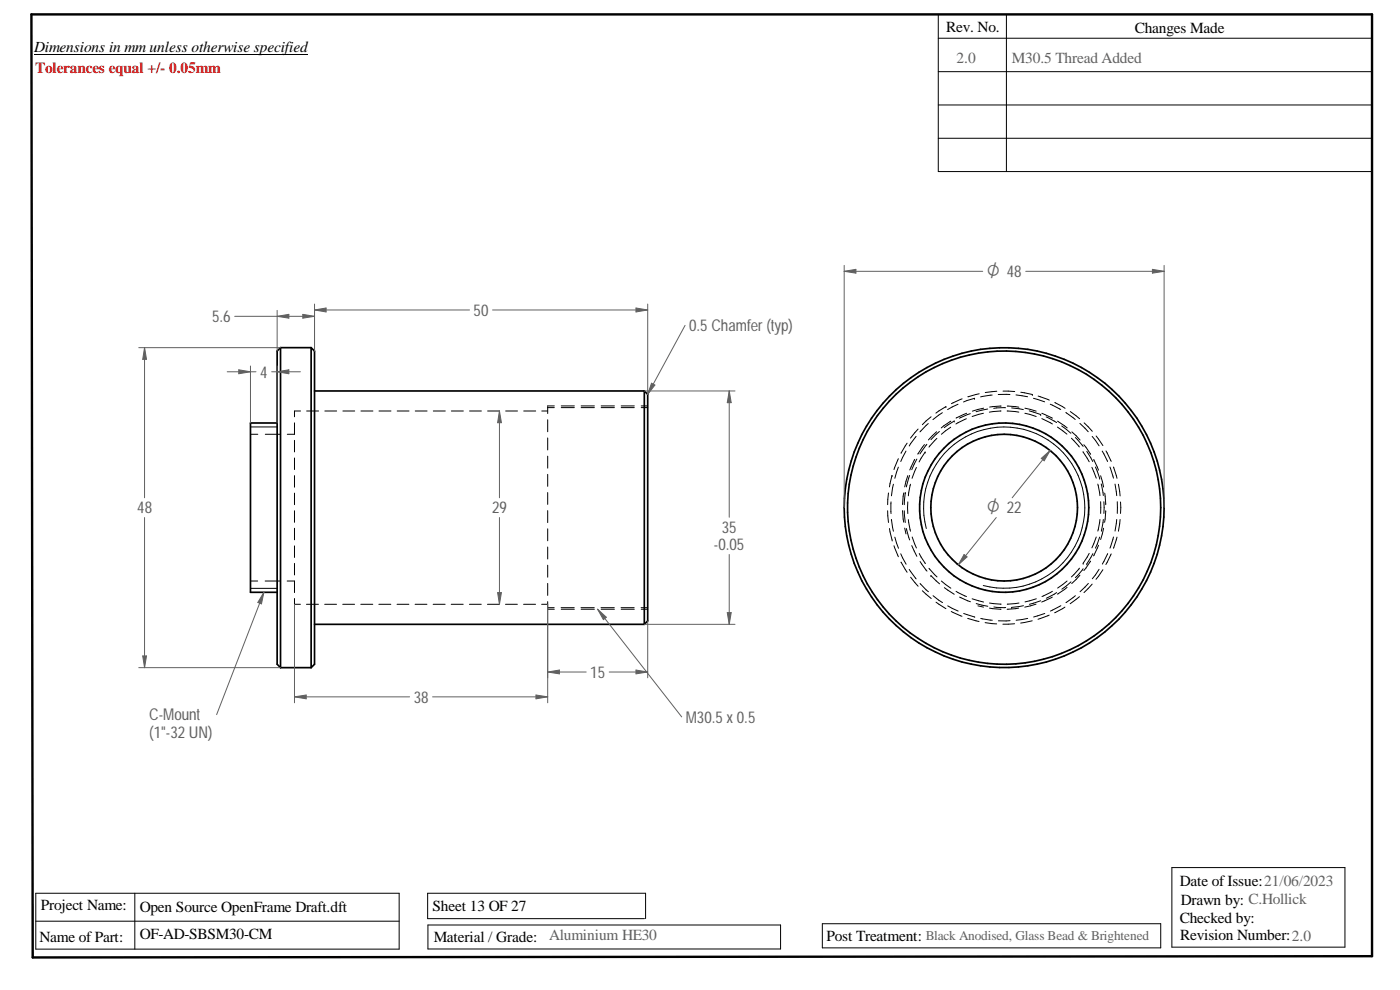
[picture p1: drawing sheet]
<svg xmlns="http://www.w3.org/2000/svg" width="420mm" height="297mm" viewBox="0 0 420 297" stroke-linecap="round" stroke-linejoin="round" font-family="sans-serif">
<path d="M9.4 4.3h402.4v282.6l-402 .4z" fill="none" stroke="#000" stroke-width=".72"/>
<g fill="none" stroke="#000" stroke-width=".3">
<path d="M10.2 16.4h82.2M281.6 11.5h130.2M281.6 4.3v47.2h130.2M302 4.3v47.2M281.6 21.5h130.2M281.6 31.5h130.2M281.6 41.5h130.2M288.7 119.7l-3.2 1.4M292.5 119.5h.1M292.5 119.5l-3.3 1.1M293.9 118.2l-3.4 .8M297.8 118.5l-3.5 .6"/>
<path d="M299.2 117.4l-3.5 .4M299.6 118.4h3.5M301 117.3l3.5 .2M304.9 118.5l3.5 .5M306.4 117.7l3.4 .7M309.8 118.4h.1M310.2 119.5l3.3 1.1M311.6 118.8l3.3 1.3M75.2 128.1h8M75.2 130.3h2.2M79.6 130.3h4.4M88.4 126.9v3.4h-2.2"/>
<path d="M88.4 132.1v3.5M88.4 137.4v3.5M90.2 123.3h-1.8v1.8M92 123.3h3.6M97.5 123.3h3.5M102.9 123.3h3.6M108.3 123.3h3.6M113.7 123.3h3.6M119.2 123.3h3.6M124.6 123.3h3.6M130 123.3h3.6M135.5 123.3h3.6"/>
<path d="M140.9 123.3h3.6M146.3 123.3h3.6M151.8 123.3h3.5M157.2 123.3h3.6M162.6 123.3h1.8M164.4 122.1v2M164.4 122.3h2M164.4 125.9v3.6M164.4 131.4v3.6M164.4 136.9v3.6M166.4 121.8l-2 .1M168.4 121.8h4"/>
<path d="M168.4 122.3h4M174.4 121.8h4M174.4 122.3h4M180.4 121.8h4M180.4 122.3h4M186.4 121.8h4M186.4 122.3h4M192.4 121.8h2M192.4 122.3h2M269.6 137.6l-1.3 3.3M271.9 135.3l-1.6 3.2M272.2 133l-1.8 3"/>
<path d="M274.5 137.8l-1.5 3.2M274.9 130.9l-2 2.9M275.2 137.8l-1.6 3.1M275.5 128.7l-2.2 2.7M277.4 133.4l-1.9 2.9M277.7 135.6h.1M277.7 135.6l-1.9 3M278.2 133.3l-2.1 2.9M278.6 127.1l-2.5 2.5M279.4 125.1l-2.6 2.3M281.1 129.5l-2.5 2.5M281.2 131.5l-2.4 2.7"/>
<path d="M281.9 129.5l-2.5 2.4M282.8 123.8l-2.8 2.1M283.9 122l-3 2M283.9 122h.1M285.3 128.2l-2.8 2.1M285.4 126.4l-2.9 2M286.4 126.3l-3 2M286.4 126.3h.1M287.5 121.3l-3.1 1.6M290 125.6l-3.1 1.6M290.1 124l-3.2 1.4M291.2 124.1l-3.3 1.4"/>
<path d="M295.1 124l-3.3 1M295.2 122.5l-3.4 .9M296.4 122.7l-3.5 .8M300.4 123.3l-3.5 .4M300.5 121.8l-3.5 .3M301.8 122.3l-3.6 .2M302.2 123.3l3.6 .4M302.3 121.8l3.5 .4M303.6 122.4l3.5 .5M307.6 124l3.4 1M307.6 122.5l3.4 .9M308.9 123.3l3.4 1.1"/>
<path d="M312.3 124.4h.1M312.7 125.6l3.1 1.6M312.7 124l3.1 1.5M314 125.1l3.1 1.7M315.2 121.3l3.1 1.6M316.6 120.8l3 1.7M317.4 128.1l2.8 2.2M317.4 126.4l2.9 2M318.6 127.8l2.8 2.2M319.9 123.8l2.8 2.1M321.2 123.5l2.8 2.1M321.6 131.5l2.3 2.6"/>
<path d="M321.7 129.6l2.4 2.4M322.7 131.3l2.4 2.6M324.1 127l2.5 2.5M325 135.6l1.9 3M325.3 133.4l2 2.9M325.4 126.9l2.4 2.5M326.2 135.4l1.7 3.1M327.8 130.9l2.1 2.9M328.2 137.9l1.5 3.2M329 130.8l2 2.9M330.8 135.3l1.6 3.1M331.9 135.3l1.6 3.1"/>
<path d="M88.4 142.7v3.5M88.4 148v3.4M88.4 153.2v3.5M88.4 158.5v3.5M164.4 142.3v3.6M164.4 147.8v3.5M164.4 153.2v3.6M164.4 158.7v3.6M266.4 153.2l.2 3.6M266.6 147.9l-.2 3.5M266.9 158.6l.8 3.4M267.4 150.6v3.5"/>
<path d="M267.5 155.9h.1M267.5 155.9l.6 3.5M267.7 142.7h.1M267.7 142.7l-.8 3.4M268.1 145.3l-.6 3.5M269.6 140.2l-1 3.3M270.9 153.2l.3 3.5M271.2 147.9l-.3 3.5M271.4 153.2l.3 3.6M271.5 158.5l.4 1.7M271.7 147.8h.1M271.7 147.8l-.3 3.6"/>
<path d="M272 158.6l1 3.4M272.4 150.6v3.5M272.4 142.7l-.9 3.4M272.6 155.9l.7 3.5M273 142.7l-1 3.4M273.3 145.3l-.7 3.5M275 140.3l-1.3 3.2M278 158.6a24.2 24.2 0 0 1 21.3-30.4 24.2 24.2 0 0 1 26.2 26.2 24.2 24.2 0 0 1-30.4 21.3M327.7 140.2l1.3 3.3M328.7 140.1l1.3 3.4M329.5 145.2l.6 3.5M330 143.5h.1"/>
<path d="M330.1 155.9l-.6 3.4M330.3 142.7l.9 3.4M330.3 150.5v3.6M330.5 145.2l.6 3.5M331.1 155.9l-.6 3.5M331.2 158.5l-.9 3.4M331.3 150.5v3.6M331.5 148l.3 3.4M331.8 153.2l-.3 3.5M333.1 140.1l1.1 3.4M334.2 140.1l1 3.4M334.6 145.2l.5 3.5"/>
<path d="M335.1 155.9l-.5 3.4M335.3 150.5v3.6M335.6 145.3l.6 3.5M336.2 155.9l-.6 3.5M336.3 150.6v3.5M75.2 176.5h8M75.2 174.3h2.1M79.6 174.3h4.3M86.2 174.3h2.2v3.5M88.4 163.8v3.5M88.4 169v3.5M88.4 179.6v1.7h1.8"/>
<path d="M164.4 164.1v3.6M164.4 169.6v3.6M164.4 175v3.6M267.7 162h.1M268.3 163.7l1.3 3.3M268.6 161.2l1.1 3.3M270.3 166.2l1.6 3.1M270.4 168.7l1.8 3M272.9 170.9l2 2.8M273.3 173.2l2.2 2.7M273.6 163.7l1.6 3.2M273.8 161.1l1.2 3.3"/>
<path d="M275.9 166.1l1.8 3M276.1 168.5l2.1 2.9M276.1 175.1l2.5 2.4M276.8 177.2l2.7 2.4M278.8 170.5l2.4 2.6M279.4 172.7h.1M279.4 172.7l2.6 2.5M280 178.7l2.9 2.1M282.5 174.3l2.9 2.2M283.4 176.3l3 2M286.9 177.4l3.2 1.6M288 179.2l3.2 1.4"/>
<path d="M291.8 179.7l3.4 .9M311 179.7l-3.4 .9M315.8 179.2l-3.2 1.4M315.8 177.4l-3.1 1.6M317.1 177.8l-3.1 1.7M320.2 174.3l-2.8 2.1M320.2 176.2l-2.8 2.1M321.4 174.6l-2.7 2.2M322.7 178.7l-2.8 2.1M324 170.5l-2.4 2.6M324 179l-2.8 2.1M324.1 172.6l-2.5 2.5"/>
<path d="M325.1 169h.1M325.1 170.6l-2.4 2.7M326.2 169.2h.1M326.6 175l-2.5 2.5M326.9 166l-1.8 3M327.3 168.4l-2 2.8M327.8 175.3l-2.5 2.5M328 166.1l-1.8 3.1M329 161.1l-1.3 3.3M329.7 163.6l-1.5 3.2M329.9 170.8l-2.1 2.9M330 161.2l-1.3 3.3"/>
<path d="M331 170.9l-2.1 2.9M332.4 166.1l-1.6 3.1M333.5 166.2l-1.6 3.2M334.2 161.1l-1.1 3.4M335.2 161.2l-1 3.3M92 181.3h3.6M97.4 181.3h3.6M102.9 181.3h3.5M108.3 181.3h3.6M113.7 181.3h3.6M119.2 181.3h3.5M124.6 181.3h3.5"/>
<path d="M130 181.3h3.6M135.4 181.3h3.6M140.9 181.3h3.5M146.3 181.3h3.5M151.7 181.3h3.6M157.1 181.3h3.6M162.5 181.3h1.9M164.4 182.7l2 .1M164.4 180.5v2M164.4 182.3h1.9M168.4 182.3h3.9M168.4 182.8h4"/>
<path d="M174.4 182.3h3.9M174.4 182.8h4M180.4 182.3h4M180.4 182.8h4M186.4 182.3h3.9M186.4 182.8h4M192.4 182.3h2M192.4 182.8h2M280.9 180.7l3 1.9M284.4 181.8l3.2 1.5M285.5 183.5l3.2 1.4M289.2 184.1l3.4 1.1"/>
<path d="M290.4 185.5l3.4 1M293 181.1l3.4 .8M293.5 181.8l1.7 .4M294.3 185.5l3.5 .6M295.6 186.8l3.5 .4M297 180.9l3.5 .4M297 182.5l3.4 .3M298.3 182.1l3.5 .2M303.1 186.2l-3.5 .1M303.6 182.2h.1M304.5 187.2l-3.5 .1M305.7 182.5l-3.5 .3"/>
<path d="M305.8 180.9l-3.5 .4M307.2 181.7l-3.6 .5M308.4 185.5l-3.4 .6M309.8 186.3l-3.5 .6M310.9 181.3l-3.4 .9M312.3 180.3l-3.4 1M313.6 184.1l-3.4 1M314.9 184.6l-3.4 1.2M318.4 181.7l-3.2 1.6M319.6 182.2l-3.1 1.7M411.8 213.6v36.4M9.8 271.3v16"/>
<path d="M10.7 276.4h109.1M10.7 268h109.1v16.8h-109.1zM40.5 268v16.8M128.4 277.5h105.9v7.2h-105.9zM193.4 275.6h-65.1v-7.6h65.4v7.6M246.8 277.2h101.5v7.2h-101.5zM351.7 260.3h51.9v23.9h-51.9z"/>
</g>
<g fill="none" stroke="#000" stroke-width=".51">
<path d="M84.2 104.3l-1 1v94l1 1M84.2 104.3v96M84.2 104.3h9.2M93.4 104.3v96M93.4 104.3l1 1v94l-1 1M94.4 117.3h99M193.4 117.3v70M193.4 117.3l1 1v68l-1 1M83.2 126.9h-8v50.8h8M94.4 187.3h99M84.2 200.3h9.2"/>
<circle cx="301.4" cy="152.3" r="47"/>
<circle cx="301.4" cy="152.3" r="48"/>
<circle cx="301.4" cy="152.3" r="25.4"/>
<circle cx="301.4" cy="152.3" r="22"/>
</g>
<path d="M193.4 117.3h27.2M193.4 187.3h27.2M218.3 183.8h1.1l-.5 3.5z" fill="none" stroke="#606060" stroke-width=".3"/>
<path d="M218.3 183.8h1.1l-.5 3.5z" fill="#606060"/>
<path d="M218.9 117.3l.5 3.5h-1.1z" fill="none" stroke="#606060" stroke-width=".3"/>
<path d="M218.9 117.3l.5 3.5h-1.1z" fill="#606060"/>
<path d="M218.9 117.3v37.9M149.9 123.3l.6 3.5h-1.2zM218.9 166.4v20.9" fill="none" stroke="#606060" stroke-width=".3"/>
<path d="M149.9 123.3l.6 3.5h-1.2z" fill="#606060"/>
<path d="M149.3 177.8h1.2l-.6 3.5z" fill="none" stroke="#606060" stroke-width=".3"/>
<path d="M149.3 177.8h1.2l-.6 3.5z" fill="#606060"/>
<path d="M41.6 104.3h42.6M149.9 123.3v26.1M149.9 155.3v26M42.8 196.8h1.2l-.6 3.5zM41.6 200.3h42.6" fill="none" stroke="#606060" stroke-width=".3"/>
<path d="M42.8 196.8h1.2l-.6 3.5z" fill="#606060"/>
<path d="M43.4 104.3l.6 3.5h-1.2z" fill="none" stroke="#606060" stroke-width=".3"/>
<path d="M43.4 104.3l.6 3.5h-1.2z" fill="#606060"/>
<path d="M43.4 104.3v45.1M315.2 135.2l-11.4 14.2M43.4 155.3v45M299 155.3l-11.4 14.2M289.3 166.4l.9 .7-2.6 2.4z" fill="none" stroke="#606060" stroke-width=".3"/>
<path d="M289.3 166.4l.9 .7-2.6 2.4z" fill="#606060"/>
<path d="M312.5 137.5l2.7-2.3-1.8 3.1z" fill="none" stroke="#606060" stroke-width=".3"/>
<path d="M312.5 137.5l2.7-2.3-1.8 3.1z" fill="#606060"/>
<path d="M253.4 79.6v72.7M349.4 79.6v72.7M345.9 80.8l3.5 .6-3.5 .6z" fill="none" stroke="#606060" stroke-width=".3"/>
<path d="M345.9 80.8l3.5 .6-3.5 .6z" fill="#606060"/>
<path d="M253.4 81.4l3.5-.6v1.2z" fill="none" stroke="#606060" stroke-width=".3"/>
<path d="M253.4 81.4l3.5-.6v1.2z" fill="#606060"/>
<path d="M253.4 81.4h41.5M307.8 81.4h41.6M79.2 177.7l-14.2 36.7" fill="none" stroke="#606060" stroke-width=".3"/>
<path d="M79.2 177.7l-.7 3.5-1.1-.4z" fill="#606060"/>
<path d="M75.2 109.8v17.1M83.2 111.5l3.5-.5v1.1zM83.2 109.8v17.1M79.2 177.7l-.7 3.5-1.1-.4z" fill="none" stroke="#606060" stroke-width=".3"/>
<path d="M83.2 111.5l3.5-.5v1.1z" fill="#606060"/>
<path d="M71.7 111l3.5 .5-3.5 .6z" fill="none" stroke="#606060" stroke-width=".3"/>
<path d="M71.7 111l3.5 .5-3.5 .6z" fill="#606060"/>
<path d="M68.2 111.5h8.6M81.5 111.5h8.7M88.4 181.3v29.6M164.4 181.3v29.6M88.4 209.1l3.5-.6v1.2z" fill="none" stroke="#606060" stroke-width=".3"/>
<path d="M88.4 209.1l3.5-.6v1.2z" fill="#606060"/>
<path d="M160.9 208.5l3.5 .6-3.5 .6z" fill="none" stroke="#606060" stroke-width=".3"/>
<path d="M160.9 208.5l3.5 .6-3.5 .6z" fill="#606060"/>
<path d="M83.2 93.1v12.2M90.9 94.3l3.5 .6-3.5 .6zM94.4 93.1v12.2M88.4 209.1h34.5M129.8 209.1h34.6" fill="none" stroke="#606060" stroke-width=".3"/>
<path d="M90.9 94.3l3.5 .6-3.5 .6z" fill="#606060"/>
<path d="M83.2 94.9l3.5-.6v1.2z" fill="none" stroke="#606060" stroke-width=".3"/>
<path d="M83.2 94.9l3.5-.6v1.2z" fill="#606060"/>
<path d="M70.4 94.9h24M179.4 182.8l25.2 32.3" fill="none" stroke="#606060" stroke-width=".3"/>
<path d="M179.4 182.8l2.6 2.4-.9 .7z" fill="#606060"/>
<path d="M164.4 182.3v21.1M179.4 182.8l2.6 2.4-.9 .7zM194.4 186.3v17.1M164.4 201.6l3.5-.6v1.2z" fill="none" stroke="#606060" stroke-width=".3"/>
<path d="M164.4 201.6l3.5-.6v1.2z" fill="#606060"/>
<path d="M190.9 201l3.5 .6-3.5 .6z" fill="none" stroke="#606060" stroke-width=".3"/>
<path d="M190.9 201l3.5 .6-3.5 .6z" fill="#606060"/>
<path d="M94.4 93l3.5-.6v1.2zM94.4 91.2v14.1M194.4 91.2v27.1M164.4 201.6h11.5M182.8 201.6h11.6" fill="none" stroke="#606060" stroke-width=".3"/>
<path d="M94.4 93l3.5-.6v1.2z" fill="#606060"/>
<path d="M190.9 92.4l3.5 .6-3.5 .6z" fill="none" stroke="#606060" stroke-width=".3"/>
<path d="M190.9 92.4l3.5 .6-3.5 .6z" fill="#606060"/>
<path d="M94.4 93h46.5M147.8 93h46.6M205.6 97.6l-11.2 20.7" fill="none" stroke="#606060" stroke-width=".3"/>
<path d="M195.5 115l1 .5-2.1 2.8z" fill="#606060"/>
<path d="M195.5 115l1 .5-2.1 2.8z" fill="none" stroke="#606060" stroke-width=".3"/>
<g font-size="5.4" fill="#606060">
<text x="296.2" y="83.1">O 48</text>
<text x="296.2" y="154.1">O 22</text>
</g>
<g font-size="4.9" fill="#606060">
<text x="142.1" y="94.7">50</text>
<text x="63.7" y="96.6">5.6</text>
<text x="206.8" y="99.4">0.5 Chamfer (typ)</text>
<text x="78.1" y="113.3">4</text>
<text x="41.2" y="154.1">48</text>
<text x="147.7" y="154.1">29</text>
<text x="216.6" y="159.9">35</text>
<text x="214.3" y="165.1">-0.05</text>
<text x="177.2" y="203.4">15</text>
<text x="124.2" y="210.9">38</text>
<text x="44.8" y="216.2">C-Mount</text>
<text x="44.8" y="221.4">(1&quot;-32 UN)</text>
<text x="205.8" y="216.8">M30.5 x 0.5</text>
</g>
<g font-size="4.6">
<text x="284" y="9.6">Rev. No.</text>
<text x="340.6" y="9.9">Changes Made</text>
<text x="10.2" y="15.7">Dimensions in mm unless otherwise specified</text>
<text x="354.1" y="265.7">Date of Issue:21/06/2023</text>
<text x="12.3" y="273.1">Project Name:</text>
<text x="41.9" y="273.7">Open Source OpenFrame Draft.dft</text>
<text x="129.8" y="273.4">Sheet 13 OF 27</text>
<text x="354.4" y="271.4">Drawn by: C.Hollick</text>
<text x="41.9" y="281.9">OF-AD-SBSM30-CM</text>
<text x="354.1" y="276.9">Checked by:</text>
<text x="11.9" y="282.7">Name of Part:</text>
<text x="130.2" y="282.6">Material / Grade:</text>
<text x="248" y="282.2">Post Treatment:</text>
<text x="354.2" y="282.2">Revision Number:2.0</text>
</g>
<text font-size="4.6" fill="#f00" x="10.5" y="21.9">Tolerances equal +/- 0.05mm</text>
<g font-size="4.6" fill="#606060">
<text x="287.1" y="18.8">2.0</text>
<text x="303.7" y="18.9">M30.5 Thread Added</text>
<text x="164.8" y="282.2">Aluminium HE30</text>
</g>
<text font-size="4" fill="#606060" x="277.8" y="281.9">Black Anodised, Glass Bead &amp; Brightened</text>
</svg>
